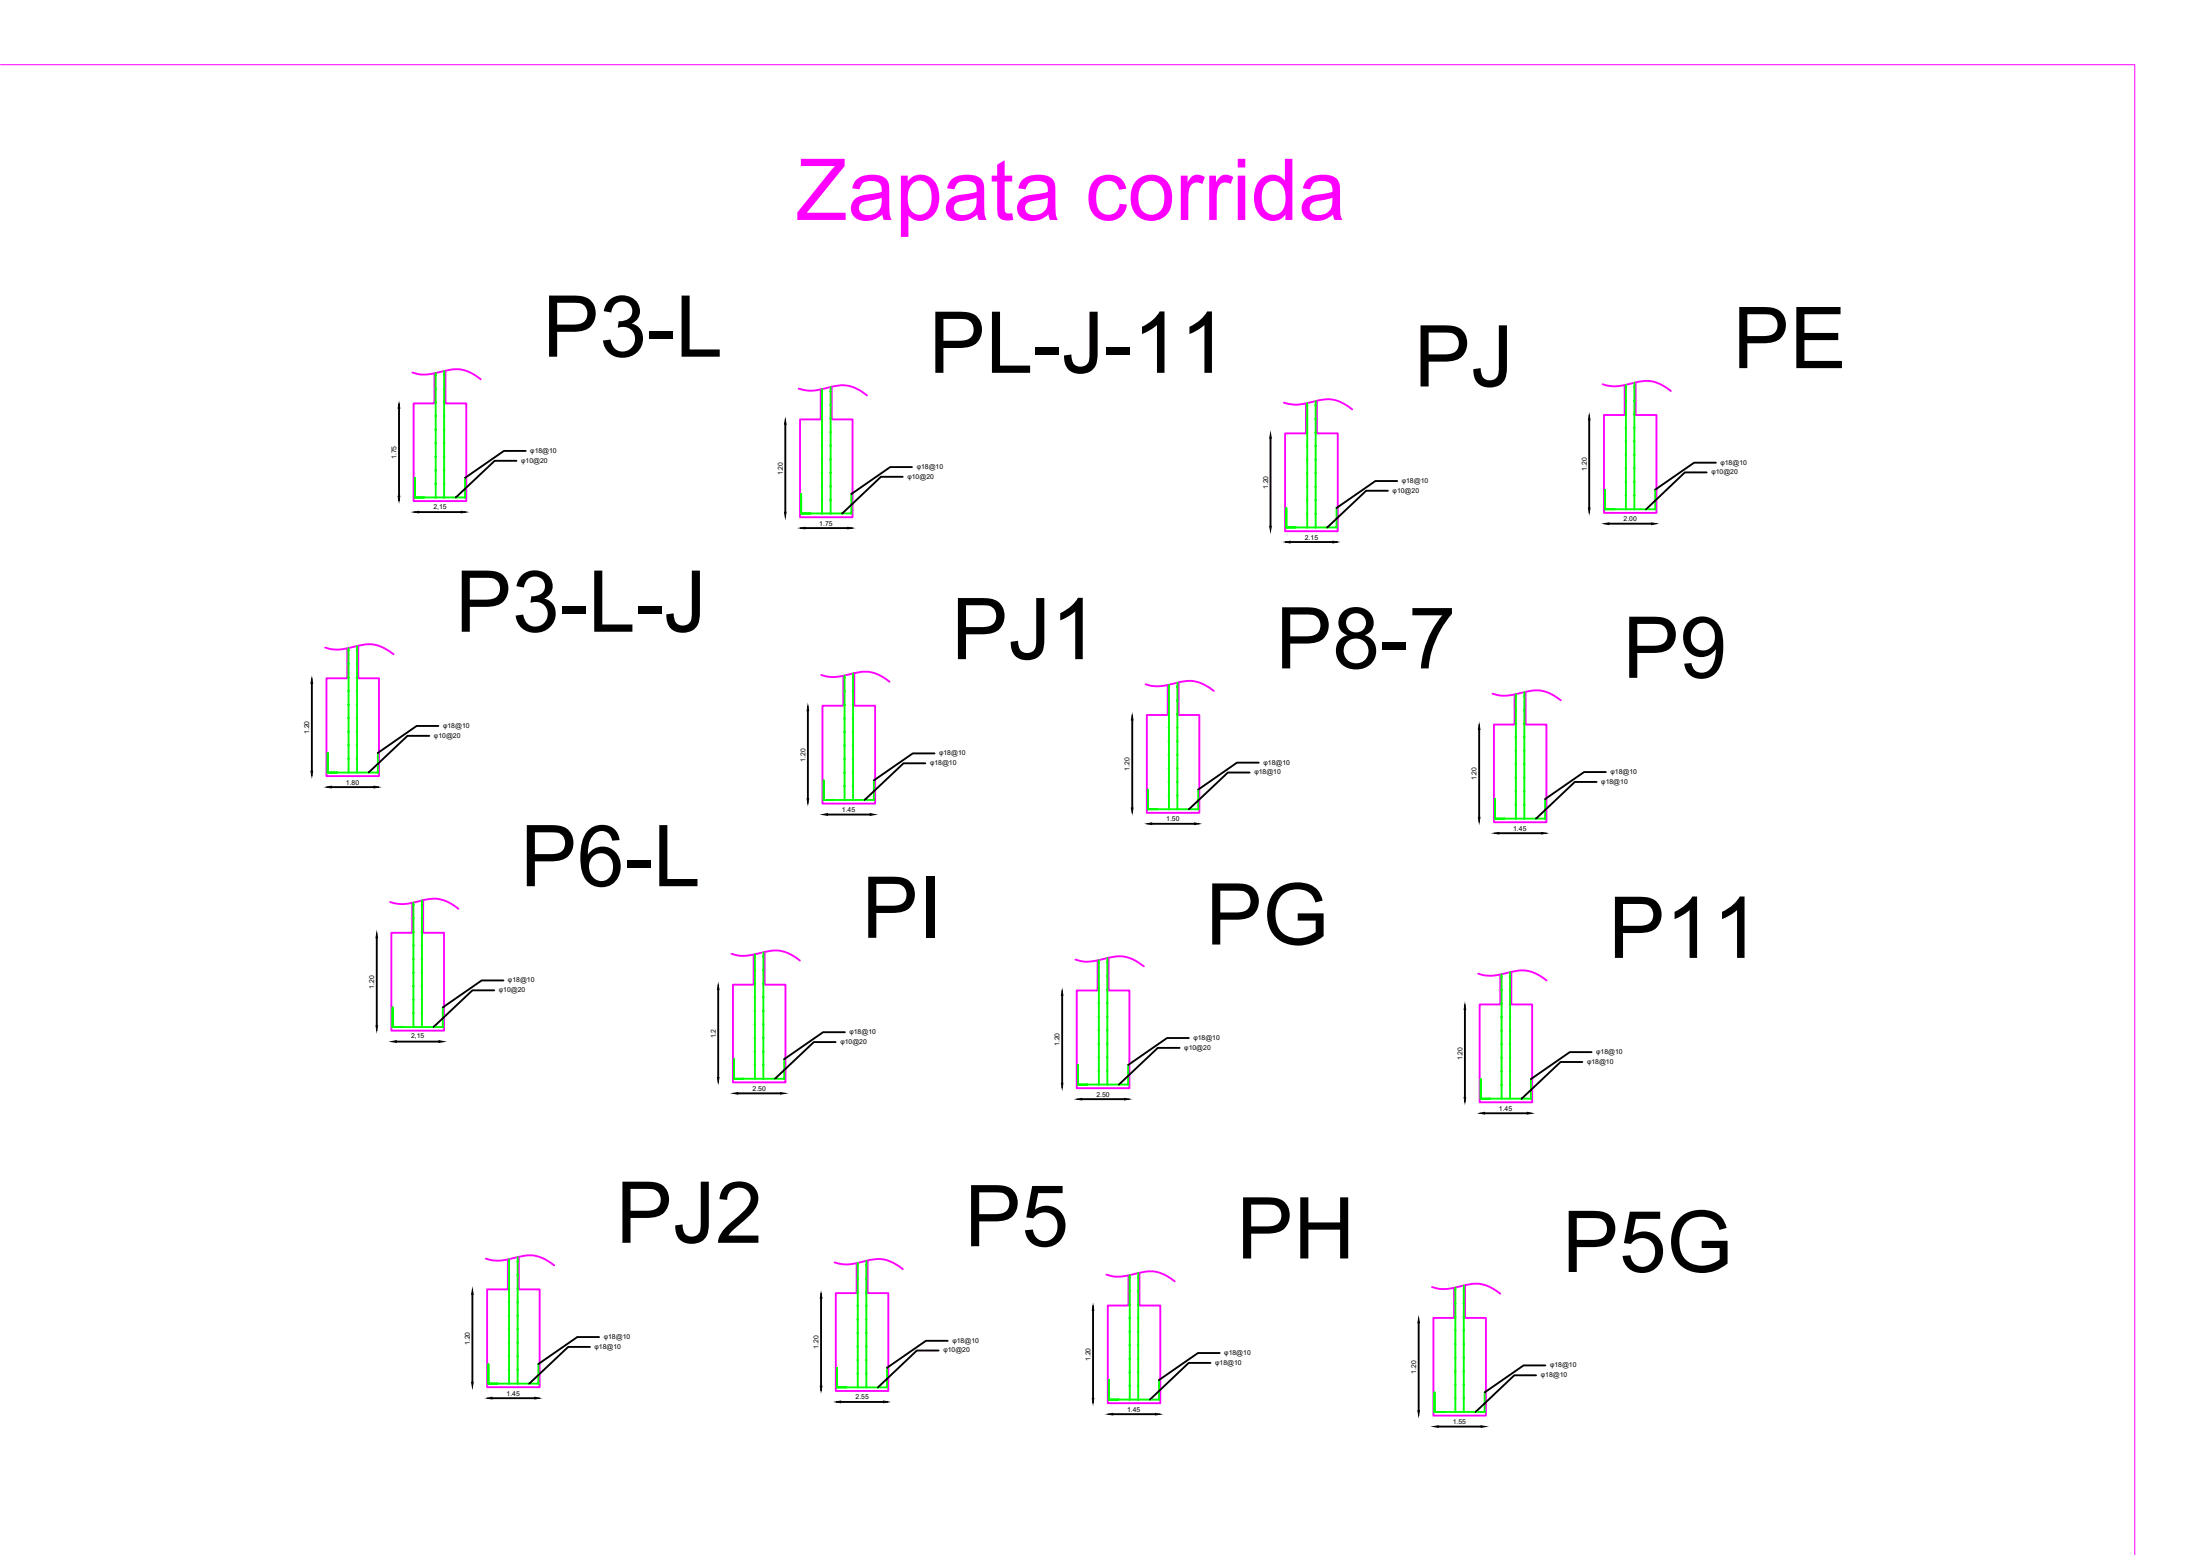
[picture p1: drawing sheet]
<svg xmlns="http://www.w3.org/2000/svg" width="297mm" height="210mm" viewBox="0 0 297 210" stroke-linecap="round" stroke-linejoin="round" font-family="sans-serif">
<!-- layer: Fundaciones -->
<g fill="none" stroke="#f0f" stroke-width=".25">
<path d="M55.7 50.3a6.3 6.3 0 0 0 4.2-.2 5 5 0 0 1 5 1.1M60.1 50v4.5h2.9v13.1h-7.2v-13.1h2.9v-4.1M107.8 52.5a5.6 5.6 0 0 0 3.6-.1 5.1 5.1 0 0 1 4.1 0l1.6 1M112.3 52.2v4.4h2.8v13.2h-7.1v-13.2h2.8v-4M173.3 54.3a6.3 6.3 0 0 0 4.3-.1 4.8 4.8 0 0 1 5 1.1M177.8 54.1v4.4h2.8v13.2h-7.1v-13.2h2.8v-4M216.4 51.9a6.3 6.3 0 0 0 4.2-.2 4.8 4.8 0 0 1 5 1.1M220.8 51.6v4.4h2.9v13.2h-7.1v-13.2h2.8v-4M43.9 87.4a6.3 6.3 0 0 0 4.2-.2 5 5 0 0 1 5 1.1M48.4 87.2v4.4h2.8v13.2h-7.1v-13.2h2.8v-4.1M110.9 91.1a6.3 6.3 0 0 0 4.2-.2 5 5 0 0 1 5 1.1M115.3 90.9v4.4h2.9v13.2h-7.2v-13.2h2.9v-4.1"/>
<path d="M154.7 92.4a6.3 6.3 0 0 0 4.2-.2 5 5 0 0 1 5 1.1M159.1 92.1v4.4h2.8v13.2h-7.1v-13.2h2.9v-4M201.5 93.6a6.3 6.3 0 0 0 4.2-.2 5 5 0 0 1 5 1.1M206 93.4v4.4h2.8v13.2h-7.1v-13.2h2.8v-4.1M52.7 121.8a6.3 6.3 0 0 0 4.2-.2 5 5 0 0 1 5 1.1M57.1 121.5v4.4h2.9v13.2h-7.2v-13.2h2.9v-4M98.8 128.7a6.3 6.3 0 0 0 4.2-.1 5 5 0 0 1 5 1.1M103.2 128.5v4.4h2.9v13.2h-7.1v-13.2h2.8v-4M145.2 129.5a6.3 6.3 0 0 0 4.2-.2 5 5 0 0 1 5 1.1M149.7 129.3v4.4h2.8v13.2h-7.1v-13.2h2.8v-4.1M199.6 131.4a6.3 6.3 0 0 0 4.2-.2 5 5 0 0 1 5 1.1M204.1 131.2v4.4h2.8v13.2h-7.1v-13.2h2.8v-4.1"/>
<path d="M65.6 169.9a6.3 6.3 0 0 0 4.2-.2 5 5 0 0 1 5 1.1M70 169.6v4.4h2.9v13.3h-7.1v-13.3h2.8v-4M112.7 170.4a6.3 6.3 0 0 0 4.2-.2 4.9 4.9 0 0 1 5 1.1M117.1 170.2v4.4h2.8v13.2h-7.1v-13.2h2.9v-4.1M149.4 172.1a6.3 6.3 0 0 0 4.2-.2 5 5 0 0 1 5 1.1M153.8 171.8v4.4h2.9v13.2h-7.1v-13.2h2.8v-4M193.3 173.7a6.3 6.3 0 0 0 4.3-.2 5 5 0 0 1 5 1.1M197.8 173.5v4.4h2.8v13.2h-7.1v-13.2h2.8v-4.1"/>
</g>
<!-- layer: enfierradura -->
<g fill="none" stroke="#0f0" stroke-width=".25">
<path d="M58.8 50.3v16.9M60 50.1v17.1M111 52.5v16.8M112.1 52.3v17M176.5 54.4v16.8M177.6 54.1v17.1M219.5 51.9v16.8M220.7 51.7v17M62.8 64.5v2.7h-6.8v-2.7v2.7h1.2M114.9 66.7v2.6h-6.7v-2.6v2.6h1.1M180.5 68.6v2.6h-6.8v-2.6v2.6h1.1M223.5 66.1v2.6h-6.8v-2.6v2.6h1.2"/>
<path d="M47.1 87.5v16.8M48.2 87.2v17.1M114 91.2v16.8M115.2 90.9v17.1M157.8 92.4v16.8M159 92.2v17M204.7 93.7v16.8M205.8 93.4v17.1M51 101.6v2.7h-6.8v-2.7v2.7h1.2M118 105.3v2.7h-6.8v-2.7v2.7h1.2M161.8 106.6v2.6h-6.8v-2.6v2.6h1.2M208.6 107.9v2.6h-6.7v-2.6v2.6h1.1"/>
<path d="M55.8 121.8v16.8M57 121.6v17M59.8 136v2.6h-6.8v-2.6v2.6h1.2M101.9 128.8v16.8M103.1 128.5v17.1M148.4 129.6v16.8M149.5 129.3v17.1M202.7 131.5v16.8M203.9 131.2v17.1M105.9 143v2.6h-6.8v-2.6v2.6h1.2M152.3 143.8v2.6h-6.8v-2.6v2.6h1.2M206.7 145.7v2.6h-6.8v-2.6v2.6h1.2"/>
<path d="M68.7 170v16.8M69.9 169.7v17.1M115.8 170.5v16.8M117 170.2v17.1M152.5 172.1v16.8M153.7 171.8v17.1M196.5 173.8v16.8M197.6 173.5v17.1M72.7 184.1v2.7h-6.8v-2.7v2.7h1.2M119.8 184.6v2.7h-6.8v-2.7v2.7h1.2M156.5 186.3v2.6h-6.8v-2.6v2.6h1.2M200.5 188v2.6h-6.8v-2.6v2.6h1.1"/>
<circle cx="58.8" cy="59.8" r=".03"/>
<circle cx="58.8" cy="56.2" r=".03"/>
<circle cx="58.8" cy="50.7" r=".03"/>
<circle cx="58.8" cy="58" r=".03"/>
<circle cx="58.8" cy="54.3" r=".03"/>
<circle cx="58.8" cy="52.5" r=".03"/>
<circle cx="60" cy="56.2" r=".03"/>
<circle cx="60" cy="54.3" r=".03"/>
<circle cx="60" cy="59.8" r=".03"/>
<circle cx="60" cy="50.7" r=".03"/>
<circle cx="60" cy="58" r=".03"/>
<circle cx="60" cy="52.5" r=".03"/>
<circle cx="111" cy="52.9" r=".03"/>
<circle cx="111" cy="56.5" r=".03"/>
<circle cx="111" cy="54.7" r=".03"/>
<circle cx="111" cy="58.3" r=".03"/>
<circle cx="112.1" cy="58.3" r=".03"/>
<circle cx="112.1" cy="54.7" r=".03"/>
<circle cx="112.1" cy="52.9" r=".03"/>
<circle cx="112.1" cy="56.5" r=".03"/>
<circle cx="176.5" cy="56.6" r=".03"/>
<circle cx="176.5" cy="58.4" r=".03"/>
<circle cx="176.5" cy="54.7" r=".03"/>
<circle cx="177.6" cy="56.6" r=".03"/>
<circle cx="177.6" cy="58.4" r=".03"/>
<circle cx="177.6" cy="54.7" r=".03"/>
<circle cx="219.5" cy="52.3" r=".03"/>
<circle cx="219.5" cy="59.6" r=".03"/>
<circle cx="219.5" cy="55.9" r=".03"/>
<circle cx="219.5" cy="54.1" r=".03"/>
<circle cx="219.5" cy="57.7" r=".03"/>
<circle cx="220.7" cy="52.3" r=".03"/>
<circle cx="220.7" cy="59.6" r=".03"/>
<circle cx="220.7" cy="55.9" r=".03"/>
<circle cx="220.7" cy="54.1" r=".03"/>
<circle cx="220.7" cy="57.7" r=".03"/>
<circle cx="56" cy="67.1" r=".03"/>
<circle cx="57.3" cy="67.1" r=".03"/>
<circle cx="58.8" cy="63.5" r=".03"/>
<circle cx="58.8" cy="61.7" r=".03"/>
<circle cx="58.8" cy="65.3" r=".03"/>
<circle cx="58.8" cy="67.1" r=".03"/>
<circle cx="60" cy="65.3" r=".03"/>
<circle cx="60" cy="63.5" r=".03"/>
<circle cx="60" cy="61.7" r=".03"/>
<circle cx="60" cy="67.1" r=".03"/>
<circle cx="61.5" cy="67.1" r=".03"/>
<circle cx="62.8" cy="67.1" r=".03"/>
<circle cx="108.2" cy="69.3" r=".03"/>
<circle cx="109.4" cy="69.3" r=".03"/>
<circle cx="111" cy="60.2" r=".03"/>
<circle cx="111" cy="69.3" r=".03"/>
<circle cx="111" cy="67.5" r=".03"/>
<circle cx="111" cy="65.6" r=".03"/>
<circle cx="111" cy="63.8" r=".03"/>
<circle cx="111" cy="62" r=".03"/>
<circle cx="112.1" cy="67.5" r=".03"/>
<circle cx="112.1" cy="62" r=".03"/>
<circle cx="112.1" cy="65.6" r=".03"/>
<circle cx="112.1" cy="63.8" r=".03"/>
<circle cx="112.1" cy="69.3" r=".03"/>
<circle cx="112.1" cy="60.2" r=".03"/>
<circle cx="113.7" cy="69.3" r=".03"/>
<circle cx="114.9" cy="69.3" r=".03"/>
<circle cx="173.7" cy="71.2" r=".03"/>
<circle cx="174.9" cy="71.2" r=".03"/>
<circle cx="176.5" cy="67.5" r=".03"/>
<circle cx="176.5" cy="63.9" r=".03"/>
<circle cx="176.5" cy="60.2" r=".03"/>
<circle cx="176.5" cy="71.2" r=".03"/>
<circle cx="176.5" cy="69.4" r=".03"/>
<circle cx="176.5" cy="65.7" r=".03"/>
<circle cx="176.5" cy="62" r=".03"/>
<circle cx="177.6" cy="71.2" r=".03"/>
<circle cx="177.6" cy="63.9" r=".03"/>
<circle cx="177.6" cy="60.2" r=".03"/>
<circle cx="177.6" cy="69.4" r=".03"/>
<circle cx="177.6" cy="67.5" r=".03"/>
<circle cx="177.6" cy="65.7" r=".03"/>
<circle cx="177.6" cy="62" r=".03"/>
<circle cx="179.2" cy="71.2" r=".03"/>
<circle cx="180.4" cy="71.2" r=".03"/>
<circle cx="216.7" cy="68.7" r=".03"/>
<circle cx="217.9" cy="68.7" r=".03"/>
<circle cx="219.5" cy="63.2" r=".03"/>
<circle cx="219.5" cy="66.9" r=".03"/>
<circle cx="219.5" cy="68.7" r=".03"/>
<circle cx="219.5" cy="65.1" r=".03"/>
<circle cx="219.5" cy="61.4" r=".03"/>
<circle cx="220.7" cy="66.9" r=".03"/>
<circle cx="220.7" cy="63.2" r=".03"/>
<circle cx="220.7" cy="68.7" r=".03"/>
<circle cx="220.7" cy="65.1" r=".03"/>
<circle cx="220.7" cy="61.4" r=".03"/>
<circle cx="222.2" cy="68.7" r=".03"/>
<circle cx="223.5" cy="68.7" r=".03"/>
<circle cx="47" cy="96.9" r=".03"/>
<circle cx="47" cy="93.3" r=".03"/>
<circle cx="47" cy="89.6" r=".03"/>
<circle cx="47" cy="87.8" r=".03"/>
<circle cx="47" cy="91.5" r=".03"/>
<circle cx="47" cy="95.1" r=".03"/>
<circle cx="47" cy="98.8" r=".03"/>
<circle cx="48.2" cy="91.5" r=".03"/>
<circle cx="48.2" cy="98.8" r=".03"/>
<circle cx="48.2" cy="96.9" r=".03"/>
<circle cx="48.2" cy="93.3" r=".03"/>
<circle cx="48.2" cy="95.1" r=".03"/>
<circle cx="48.2" cy="89.6" r=".03"/>
<circle cx="48.2" cy="87.8" r=".03"/>
<circle cx="114" cy="97" r=".03"/>
<circle cx="114" cy="93.3" r=".03"/>
<circle cx="114" cy="91.5" r=".03"/>
<circle cx="114" cy="95.2" r=".03"/>
<circle cx="114" cy="98.8" r=".03"/>
<circle cx="115.2" cy="91.5" r=".03"/>
<circle cx="115.2" cy="95.2" r=".03"/>
<circle cx="115.2" cy="98.8" r=".03"/>
<circle cx="115.2" cy="93.3" r=".03"/>
<circle cx="115.2" cy="97" r=".03"/>
<circle cx="157.8" cy="98.2" r=".03"/>
<circle cx="157.8" cy="96.4" r=".03"/>
<circle cx="157.8" cy="94.6" r=".03"/>
<circle cx="157.8" cy="92.8" r=".03"/>
<circle cx="159" cy="96.4" r=".03"/>
<circle cx="159" cy="92.8" r=".03"/>
<circle cx="159" cy="98.2" r=".03"/>
<circle cx="159" cy="94.6" r=".03"/>
<circle cx="204.7" cy="99.5" r=".03"/>
<circle cx="204.7" cy="97.7" r=".03"/>
<circle cx="204.7" cy="94" r=".03"/>
<circle cx="204.7" cy="95.9" r=".03"/>
<circle cx="205.8" cy="94" r=".03"/>
<circle cx="205.8" cy="97.7" r=".03"/>
<circle cx="205.8" cy="99.5" r=".03"/>
<circle cx="205.8" cy="95.9" r=".03"/>
<circle cx="44.2" cy="104.3" r=".03"/>
<circle cx="45.5" cy="104.3" r=".03"/>
<circle cx="47" cy="104.3" r=".03"/>
<circle cx="47" cy="102.4" r=".03"/>
<circle cx="47" cy="100.6" r=".03"/>
<circle cx="48.2" cy="102.4" r=".03"/>
<circle cx="48.2" cy="104.3" r=".03"/>
<circle cx="48.2" cy="100.6" r=".03"/>
<circle cx="49.8" cy="104.3" r=".03"/>
<circle cx="51" cy="104.3" r=".03"/>
<circle cx="111.2" cy="108" r=".03"/>
<circle cx="112.5" cy="108" r=".03"/>
<circle cx="114" cy="108" r=".03"/>
<circle cx="114" cy="102.5" r=".03"/>
<circle cx="114" cy="104.3" r=".03"/>
<circle cx="114" cy="100.7" r=".03"/>
<circle cx="114" cy="106.1" r=".03"/>
<circle cx="115.2" cy="102.5" r=".03"/>
<circle cx="115.2" cy="108" r=".03"/>
<circle cx="115.2" cy="106.1" r=".03"/>
<circle cx="115.2" cy="104.3" r=".03"/>
<circle cx="115.2" cy="100.7" r=".03"/>
<circle cx="116.7" cy="108" r=".03"/>
<circle cx="118" cy="108" r=".03"/>
<circle cx="155" cy="109.2" r=".03"/>
<circle cx="156.2" cy="109.2" r=".03"/>
<circle cx="157.8" cy="103.7" r=".03"/>
<circle cx="157.8" cy="101.9" r=".03"/>
<circle cx="157.8" cy="100.1" r=".03"/>
<circle cx="157.8" cy="107.4" r=".03"/>
<circle cx="157.8" cy="105.6" r=".03"/>
<circle cx="157.8" cy="109.2" r=".03"/>
<circle cx="159" cy="105.6" r=".03"/>
<circle cx="159" cy="107.4" r=".03"/>
<circle cx="159" cy="103.7" r=".03"/>
<circle cx="159" cy="101.9" r=".03"/>
<circle cx="159" cy="100.1" r=".03"/>
<circle cx="159" cy="109.2" r=".03"/>
<circle cx="160.5" cy="109.2" r=".03"/>
<circle cx="161.8" cy="109.2" r=".03"/>
<circle cx="201.8" cy="110.5" r=".03"/>
<circle cx="203.1" cy="110.5" r=".03"/>
<circle cx="204.7" cy="108.7" r=".03"/>
<circle cx="204.7" cy="106.8" r=".03"/>
<circle cx="204.7" cy="105" r=".03"/>
<circle cx="204.7" cy="110.5" r=".03"/>
<circle cx="204.7" cy="103.2" r=".03"/>
<circle cx="204.7" cy="101.3" r=".03"/>
<circle cx="205.8" cy="103.2" r=".03"/>
<circle cx="205.8" cy="106.8" r=".03"/>
<circle cx="205.8" cy="105" r=".03"/>
<circle cx="205.8" cy="101.3" r=".03"/>
<circle cx="205.8" cy="110.5" r=".03"/>
<circle cx="205.8" cy="108.7" r=".03"/>
<circle cx="207.4" cy="110.5" r=".03"/>
<circle cx="208.6" cy="110.5" r=".03"/>
<circle cx="53" cy="138.6" r=".03"/>
<circle cx="54.2" cy="138.6" r=".03"/>
<circle cx="55.8" cy="133.1" r=".03"/>
<circle cx="55.8" cy="124" r=".03"/>
<circle cx="55.8" cy="127.6" r=".03"/>
<circle cx="55.8" cy="135" r=".03"/>
<circle cx="55.8" cy="131.3" r=".03"/>
<circle cx="55.8" cy="125.8" r=".03"/>
<circle cx="55.8" cy="136.8" r=".03"/>
<circle cx="55.8" cy="138.6" r=".03"/>
<circle cx="55.8" cy="129.5" r=".03"/>
<circle cx="55.8" cy="122.2" r=".03"/>
<circle cx="57" cy="138.6" r=".03"/>
<circle cx="57" cy="133.1" r=".03"/>
<circle cx="57" cy="127.6" r=".03"/>
<circle cx="57" cy="124" r=".03"/>
<circle cx="57" cy="125.8" r=".03"/>
<circle cx="57" cy="129.5" r=".03"/>
<circle cx="57" cy="135" r=".03"/>
<circle cx="57" cy="136.8" r=".03"/>
<circle cx="57" cy="131.3" r=".03"/>
<circle cx="57" cy="122.2" r=".03"/>
<circle cx="58.5" cy="138.6" r=".03"/>
<circle cx="59.8" cy="138.6" r=".03"/>
<circle cx="101.9" cy="132.8" r=".03"/>
<circle cx="101.9" cy="138.3" r=".03"/>
<circle cx="101.9" cy="134.6" r=".03"/>
<circle cx="101.9" cy="131" r=".03"/>
<circle cx="101.9" cy="136.5" r=".03"/>
<circle cx="101.9" cy="129.1" r=".03"/>
<circle cx="103.1" cy="138.3" r=".03"/>
<circle cx="103.1" cy="132.8" r=".03"/>
<circle cx="103.1" cy="131" r=".03"/>
<circle cx="103.1" cy="129.1" r=".03"/>
<circle cx="103.1" cy="134.6" r=".03"/>
<circle cx="103.1" cy="136.5" r=".03"/>
<circle cx="148.4" cy="131.8" r=".03"/>
<circle cx="148.4" cy="139.1" r=".03"/>
<circle cx="148.4" cy="135.4" r=".03"/>
<circle cx="148.4" cy="137.2" r=".03"/>
<circle cx="148.4" cy="129.9" r=".03"/>
<circle cx="148.4" cy="133.6" r=".03"/>
<circle cx="149.5" cy="137.2" r=".03"/>
<circle cx="149.5" cy="139.1" r=".03"/>
<circle cx="149.5" cy="129.9" r=".03"/>
<circle cx="149.5" cy="135.4" r=".03"/>
<circle cx="149.5" cy="133.6" r=".03"/>
<circle cx="149.5" cy="131.8" r=".03"/>
<circle cx="202.7" cy="137.3" r=".03"/>
<circle cx="202.7" cy="131.8" r=".03"/>
<circle cx="202.7" cy="139.2" r=".03"/>
<circle cx="202.7" cy="135.5" r=".03"/>
<circle cx="202.7" cy="133.6" r=".03"/>
<circle cx="203.9" cy="131.8" r=".03"/>
<circle cx="203.9" cy="137.3" r=".03"/>
<circle cx="203.9" cy="139.2" r=".03"/>
<circle cx="203.9" cy="135.5" r=".03"/>
<circle cx="203.9" cy="133.6" r=".03"/>
<circle cx="99.1" cy="145.6" r=".03"/>
<circle cx="100.3" cy="145.6" r=".03"/>
<circle cx="101.9" cy="145.6" r=".03"/>
<circle cx="101.9" cy="143.8" r=".03"/>
<circle cx="101.9" cy="141.9" r=".03"/>
<circle cx="101.9" cy="140.1" r=".03"/>
<circle cx="103.1" cy="145.6" r=".03"/>
<circle cx="103.1" cy="141.9" r=".03"/>
<circle cx="103.1" cy="140.1" r=".03"/>
<circle cx="103.1" cy="143.8" r=".03"/>
<circle cx="104.6" cy="145.6" r=".03"/>
<circle cx="105.9" cy="145.6" r=".03"/>
<circle cx="145.5" cy="146.4" r=".03"/>
<circle cx="146.8" cy="146.4" r=".03"/>
<circle cx="148.4" cy="146.4" r=".03"/>
<circle cx="148.4" cy="144.6" r=".03"/>
<circle cx="148.4" cy="140.9" r=".03"/>
<circle cx="148.4" cy="142.7" r=".03"/>
<circle cx="149.5" cy="146.4" r=".03"/>
<circle cx="149.5" cy="142.7" r=".03"/>
<circle cx="149.5" cy="140.9" r=".03"/>
<circle cx="149.5" cy="144.6" r=".03"/>
<circle cx="151.1" cy="146.4" r=".03"/>
<circle cx="152.3" cy="146.4" r=".03"/>
<circle cx="199.9" cy="148.3" r=".03"/>
<circle cx="201.2" cy="148.3" r=".03"/>
<circle cx="202.7" cy="146.5" r=".03"/>
<circle cx="202.7" cy="142.8" r=".03"/>
<circle cx="202.7" cy="141" r=".03"/>
<circle cx="202.7" cy="148.3" r=".03"/>
<circle cx="202.7" cy="144.6" r=".03"/>
<circle cx="203.9" cy="142.8" r=".03"/>
<circle cx="203.9" cy="148.3" r=".03"/>
<circle cx="203.9" cy="144.6" r=".03"/>
<circle cx="203.9" cy="141" r=".03"/>
<circle cx="203.9" cy="146.5" r=".03"/>
<circle cx="205.4" cy="148.3" r=".03"/>
<circle cx="206.7" cy="148.3" r=".03"/>
<circle cx="68.7" cy="177.6" r=".03"/>
<circle cx="68.7" cy="170.3" r=".03"/>
<circle cx="68.7" cy="175.8" r=".03"/>
<circle cx="68.7" cy="172.1" r=".03"/>
<circle cx="68.7" cy="174" r=".03"/>
<circle cx="68.7" cy="179.4" r=".03"/>
<circle cx="69.9" cy="175.8" r=".03"/>
<circle cx="69.9" cy="177.6" r=".03"/>
<circle cx="69.9" cy="170.3" r=".03"/>
<circle cx="69.9" cy="179.4" r=".03"/>
<circle cx="69.9" cy="174" r=".03"/>
<circle cx="69.9" cy="172.1" r=".03"/>
<circle cx="115.8" cy="178.1" r=".03"/>
<circle cx="115.8" cy="170.8" r=".03"/>
<circle cx="115.8" cy="172.6" r=".03"/>
<circle cx="115.8" cy="176.3" r=".03"/>
<circle cx="115.8" cy="174.5" r=".03"/>
<circle cx="115.8" cy="179.9" r=".03"/>
<circle cx="117" cy="174.5" r=".03"/>
<circle cx="117" cy="170.8" r=".03"/>
<circle cx="117" cy="179.9" r=".03"/>
<circle cx="117" cy="178.1" r=".03"/>
<circle cx="117" cy="176.3" r=".03"/>
<circle cx="117" cy="172.6" r=".03"/>
<circle cx="152.5" cy="179.8" r=".03"/>
<circle cx="152.5" cy="177.9" r=".03"/>
<circle cx="152.5" cy="172.4" r=".03"/>
<circle cx="152.5" cy="174.3" r=".03"/>
<circle cx="152.5" cy="176.1" r=".03"/>
<circle cx="153.7" cy="177.9" r=".03"/>
<circle cx="153.7" cy="176.1" r=".03"/>
<circle cx="153.7" cy="172.4" r=".03"/>
<circle cx="153.7" cy="179.8" r=".03"/>
<circle cx="153.7" cy="174.3" r=".03"/>
<circle cx="196.5" cy="176" r=".03"/>
<circle cx="196.5" cy="174.1" r=".03"/>
<circle cx="196.5" cy="177.8" r=".03"/>
<circle cx="196.5" cy="179.6" r=".03"/>
<circle cx="197.6" cy="177.8" r=".03"/>
<circle cx="197.6" cy="176" r=".03"/>
<circle cx="197.6" cy="174.1" r=".03"/>
<circle cx="197.6" cy="179.6" r=".03"/>
<circle cx="65.9" cy="186.8" r=".03"/>
<circle cx="67.2" cy="186.8" r=".03"/>
<circle cx="68.7" cy="184.9" r=".03"/>
<circle cx="68.7" cy="183.1" r=".03"/>
<circle cx="68.7" cy="186.8" r=".03"/>
<circle cx="68.7" cy="181.3" r=".03"/>
<circle cx="69.9" cy="184.9" r=".03"/>
<circle cx="69.9" cy="181.3" r=".03"/>
<circle cx="69.9" cy="183.1" r=".03"/>
<circle cx="69.9" cy="186.8" r=".03"/>
<circle cx="71.5" cy="186.8" r=".03"/>
<circle cx="72.7" cy="186.8" r=".03"/>
<circle cx="113" cy="187.3" r=".03"/>
<circle cx="114.2" cy="187.3" r=".03"/>
<circle cx="115.8" cy="187.3" r=".03"/>
<circle cx="115.8" cy="185.4" r=".03"/>
<circle cx="115.8" cy="183.6" r=".03"/>
<circle cx="115.8" cy="181.8" r=".03"/>
<circle cx="117" cy="187.3" r=".03"/>
<circle cx="117" cy="181.8" r=".03"/>
<circle cx="117" cy="185.4" r=".03"/>
<circle cx="117" cy="183.6" r=".03"/>
<circle cx="118.5" cy="187.3" r=".03"/>
<circle cx="119.8" cy="187.3" r=".03"/>
<circle cx="149.7" cy="188.9" r=".03"/>
<circle cx="151" cy="188.9" r=".03"/>
<circle cx="152.5" cy="183.4" r=".03"/>
<circle cx="152.5" cy="187.1" r=".03"/>
<circle cx="152.5" cy="185.3" r=".03"/>
<circle cx="152.5" cy="181.6" r=".03"/>
<circle cx="152.5" cy="188.9" r=".03"/>
<circle cx="153.7" cy="187.1" r=".03"/>
<circle cx="153.7" cy="185.3" r=".03"/>
<circle cx="153.7" cy="183.4" r=".03"/>
<circle cx="153.7" cy="181.6" r=".03"/>
<circle cx="153.7" cy="188.9" r=".03"/>
<circle cx="155.3" cy="188.9" r=".03"/>
<circle cx="156.5" cy="188.9" r=".03"/>
<circle cx="193.7" cy="190.6" r=".03"/>
<circle cx="194.9" cy="190.6" r=".03"/>
<circle cx="196.5" cy="186.9" r=".03"/>
<circle cx="196.5" cy="183.3" r=".03"/>
<circle cx="196.5" cy="181.4" r=".03"/>
<circle cx="196.5" cy="185.1" r=".03"/>
<circle cx="196.5" cy="188.7" r=".03"/>
<circle cx="196.5" cy="190.6" r=".03"/>
<circle cx="197.6" cy="183.3" r=".03"/>
<circle cx="197.6" cy="181.4" r=".03"/>
<circle cx="197.6" cy="186.9" r=".03"/>
<circle cx="197.6" cy="185.1" r=".03"/>
<circle cx="197.6" cy="190.6" r=".03"/>
<circle cx="197.6" cy="188.7" r=".03"/>
<circle cx="199.2" cy="190.6" r=".03"/>
<circle cx="200.4" cy="190.6" r=".03"/>
</g>
<!-- layer: anotaciones -->
<g fill="none" stroke="#000" stroke-width=".25">
<path d="M53.9 55.1v11.9M106 57.3v11.8M171.5 59.2v11.8M214.6 56.7v11.9M56.5 69.1h5.8M69.7 62.2h-2.9l-5.3 5M71 60.9h-3l-5.2 3.6M108.7 71.3h5.8M121.9 64.4h-3l-5.2 4.9M123.1 63h-2.9l-5.3 3.7M174.2 73.2h5.8M187.4 66.2h-2.9l-5.3 5"/>
<path d="M188.6 64.9h-2.9l-5.2 3.7M217.2 70.7h5.8M230.4 63.8h-2.9l-5.2 4.9M231.7 62.5h-3l-5.2 3.6M42.1 92.2v11.9M58 99.3h-3l-5.2 5M59.2 98h-3l-5.2 3.6M109.1 95.9v11.9M152.9 97.2v11.9M199.7 98.5v11.8M44.7 106.2h5.8M111.7 110h5.8"/>
<path d="M124.9 103h-2.9l-5.3 5M126.2 101.7h-3l-5.2 3.6M155.5 111.2h5.8M168.7 104.3h-2.9l-5.3 4.9M170 102.9h-3l-5.2 3.7M202.4 112.5h5.7M215.6 105.6h-3l-5.2 4.9M216.8 104.2h-2.9l-5.3 3.7M50.9 126.6v11.9M66.7 133.7h-2.9l-5.3 4.9M68 132.3h-3l-5.2 3.7M97 133.6v11.9"/>
<path d="M114.1 139.3h-3l-5.2 3.7M143.4 134.4v11.8M197.8 136.3v11.8M53.5 140.6h5.8M99.6 147.6h5.8M112.8 140.7h-2.9l-5.3 4.9M146.1 148.4h5.7M159.3 141.4h-3l-5.2 5M160.5 140.1h-2.9l-5.3 3.7M200.4 150.3h5.8M213.6 143.4h-2.9l-5.2 4.9M214.9 142h-3l-5.2 3.7"/>
<path d="M63.8 174.7v11.9M110.9 175.2v11.9M147.6 176.9v11.9M191.5 178.6v11.8M66.4 188.7h5.8M79.7 181.8h-3l-5.2 5M80.9 180.5h-3l-5.2 3.6M113.5 189.2h5.8M126.7 182.3h-2.9l-5.3 5M128 181h-3l-5.2 3.6M150.2 190.9h5.8M163.4 184h-2.9l-5.2 4.9"/>
<path d="M164.7 182.6h-3l-5.2 3.7M194.2 192.6h5.8M207.4 185.6h-2.9l-5.3 5M208.6 184.3h-2.9l-5.2 3.7"/>
</g>
<g fill="#000" stroke="#000" stroke-width=".14">
<path d="M53.9 54.5l.1 .6h-.3zM106 56.6l.1 .7h-.2zM171.5 58.5l.1 .7h-.2zM214.6 56l.1 .7h-.2zM53.7 67h.3l-.1 .6zM55.8 69.1l.7-.1v.2zM62.3 69l.7 .1-.7 .1zM105.9 69.1h.2l-.1 .7zM108 71.3l.7-.1v.2zM114.5 71.2l.6 .1-.6 .1zM171.4 71h.2l-.1 .7zM173.5 73.2l.7-.1v.2z"/>
<path d="M180 73.1l.6 .1-.6 .1zM214.5 68.6h.2l-.1 .6zM216.6 70.7l.6-.1v.2zM223 70.6l.7 .1-.7 .1zM42.1 91.6l.1 .6h-.2zM109.1 95.3l.1 .6h-.2zM152.9 96.5l.1 .7h-.3zM199.7 97.8l.1 .7h-.2zM42 104.1h.2l-.1 .7zM44.1 106.2l.6-.1v.3zM50.5 106.1l.7 .1-.7 .2zM109 107.8h.2l-.1 .7z"/>
<path d="M111 110l.7-.2v.3zM117.5 109.8l.7 .2-.7 .1zM152.7 109.1h.3l-.1 .6zM154.8 111.2l.7-.1v.2zM161.3 111.1l.6 .1-.6 .1zM199.6 110.3h.2l-.1 .7zM201.7 112.5l.7-.1v.2zM208.1 112.4l.7 .1-.7 .1zM50.8 138.5h.2l-.1 .6zM50.9 125.9l.1 .7h-.2zM97 132.9l.1 .7h-.2zM143.4 133.7l.1 .7h-.2z"/>
<path d="M197.8 135.6l.1 .7h-.2zM52.8 140.6l.7-.1v.2zM59.3 140.5l.7 .1-.7 .1zM96.9 145.5h.2l-.1 .6zM99 147.6l.6-.1v.2zM105.4 147.5l.7 .1-.7 .1zM143.3 146.2h.2l-.1 .7zM145.4 148.4l.7-.1v.2zM151.8 148.3l.7 .1-.7 .1zM197.7 148.1h.2l-.1 .7zM199.8 150.3l.6-.2v.3zM206.2 150.1l.7 .2-.7 .1z"/>
<path d="M63.8 174l.1 .7h-.2zM110.9 174.6l.1 .6h-.2zM147.6 176.2l.1 .7h-.2zM191.5 177.9l.2 .7h-.3zM63.7 186.6h.2l-.1 .7zM65.8 188.7l.6-.1v.2zM72.2 188.6l.7 .1-.7 .1zM110.8 187.1h.2l-.1 .7zM112.8 189.2l.7-.1v.2zM119.3 189.1l.6 .1-.6 .1zM147.5 188.8h.2l-.1 .6zM149.6 190.9l.6-.1v.2z"/>
<path d="M156 190.8l.7 .1-.7 .1zM191.4 190.4h.3l-.2 .7zM193.5 192.6l.7-.1v.2zM200 192.5l.6 .1-.6 .1z"/>
</g>
<!-- layer: Fundaciones -->
<path d="M.1 8.7h288.1v201.2" fill="none" stroke="#f0f" stroke-width=".14"/>
<text font-size="11.5" fill="#f0f" x="107.4" y="29.7">Zapata corrida</text>
<g font-size="11.5">
<text x="73.2" y="48.1">P3-L</text>
<text x="125.4" y="50.3">PL-J-11</text>
<text x="190.9" y="52.2">PJ</text>
<text x="233.9" y="49.7">PE</text>
<text x="61.5" y="85.3">P3-L-J</text>
<text x="128.4" y="89">PJ1</text>
<text x="172.2" y="90.2">P8-7</text>
<text x="219.1" y="91.5">P9</text>
<text x="70.2" y="119.6">P6-L</text>
<text x="116.3" y="126.6">PI</text>
<text x="162.8" y="127.5">PG</text>
<text x="217.2" y="129.3">P11</text>
<text x="83.1" y="167.8">PJ2</text>
<text x="130.2" y="168.2">P5</text>
<text x="166.9" y="169.9">PH</text>
<text x="210.9" y="171.7">P5G</text>
</g>
<g font-size=".9">
<text x="53.5" y="62" transform="rotate(-90 53.5 62)">1.75</text>
<text x="70.4" y="62.4">φ10@20</text>
<text x="71.6" y="61.1">φ18@10</text>
<text x="105.7" y="64.1" transform="rotate(-90 105.7 64.1)">1.20</text>
<text x="122.5" y="64.6">φ10@20</text>
<text x="123.8" y="63.3">φ18@10</text>
<text x="189.3" y="65.2">φ18@10</text>
<text x="214.2" y="63.6" transform="rotate(-90 214.2 63.6)">1.20</text>
<text x="231.1" y="64">φ10@20</text>
<text x="232.3" y="62.7">φ18@10</text>
<text x="58.5" y="68.7">2,15</text>
<text x="110.6" y="70.9">1.75</text>
<text x="171.2" y="66" transform="rotate(-90 171.2 66)">1.20</text>
<text x="188" y="66.5">φ10@20</text>
<text x="219.2" y="70.4">2.00</text>
<text x="176.2" y="72.8">2.15</text>
<text x="41.7" y="99.1" transform="rotate(-90 41.7 99.1)">1.20</text>
<text x="58.6" y="99.6">φ10@20</text>
<text x="59.8" y="98.2">φ18@10</text>
<text x="126.8" y="102">φ18@10</text>
<text x="46.7" y="105.9">1.80</text>
<text x="108.7" y="102.8" transform="rotate(-90 108.7 102.8)">1.20</text>
<text x="125.6" y="103.3">φ18@10</text>
<text x="152.5" y="104" transform="rotate(-90 152.5 104)">1.20</text>
<text x="169.4" y="104.5">φ18@10</text>
<text x="170.6" y="103.2">φ18@10</text>
<text x="199.4" y="105.3" transform="rotate(-90 199.4 105.3)">1.20</text>
<text x="216.2" y="105.8">φ18@10</text>
<text x="217.5" y="104.5">φ18@10</text>
<text x="113.7" y="109.6">1.45</text>
<text x="157.5" y="110.8">1.50</text>
<text x="204.3" y="112.1">1.45</text>
<text x="50.5" y="133.4" transform="rotate(-90 50.5 133.4)">1.20</text>
<text x="67.4" y="133.9">φ10@20</text>
<text x="68.6" y="132.6">φ18@10</text>
<text x="55.5" y="140.1">2,15</text>
<text x="96.6" y="140.2" transform="rotate(-90 96.6 140.2)">1.2</text>
<text x="113.5" y="140.9">φ10@20</text>
<text x="114.7" y="139.6">φ18@10</text>
<text x="143.1" y="141.2" transform="rotate(-90 143.1 141.2)">1.20</text>
<text x="159.9" y="141.7">φ10@20</text>
<text x="161.1" y="140.4">φ18@10</text>
<text x="197.4" y="143.1" transform="rotate(-90 197.4 143.1)">1.20</text>
<text x="214.3" y="143.6">φ18@10</text>
<text x="215.5" y="142.3">φ18@10</text>
<text x="101.6" y="147.2">2.50</text>
<text x="148" y="148">2.50</text>
<text x="202.4" y="149.9">1.45</text>
<text x="63.4" y="181.6" transform="rotate(-90 63.4 181.6)">1.20</text>
<text x="80.3" y="182">φ18@10</text>
<text x="81.5" y="180.7">φ18@10</text>
<text x="110.5" y="182.1" transform="rotate(-90 110.5 182.1)">1.20</text>
<text x="127.4" y="182.6">φ10@20</text>
<text x="128.6" y="181.2">φ18@10</text>
<text x="147.2" y="183.7" transform="rotate(-90 147.2 183.7)">1.20</text>
<text x="164.1" y="184.2">φ18@10</text>
<text x="165.3" y="182.9">φ18@10</text>
<text x="191.2" y="185.4" transform="rotate(-90 191.2 185.4)">1.20</text>
<text x="208" y="185.9">φ18@10</text>
<text x="209.3" y="184.6">φ18@10</text>
<text x="68.4" y="188.4">1.45</text>
<text x="115.5" y="188.9">2.55</text>
<text x="152.2" y="190.6">1.45</text>
<text x="196.1" y="192.2">1.55</text>
</g>
</svg>
